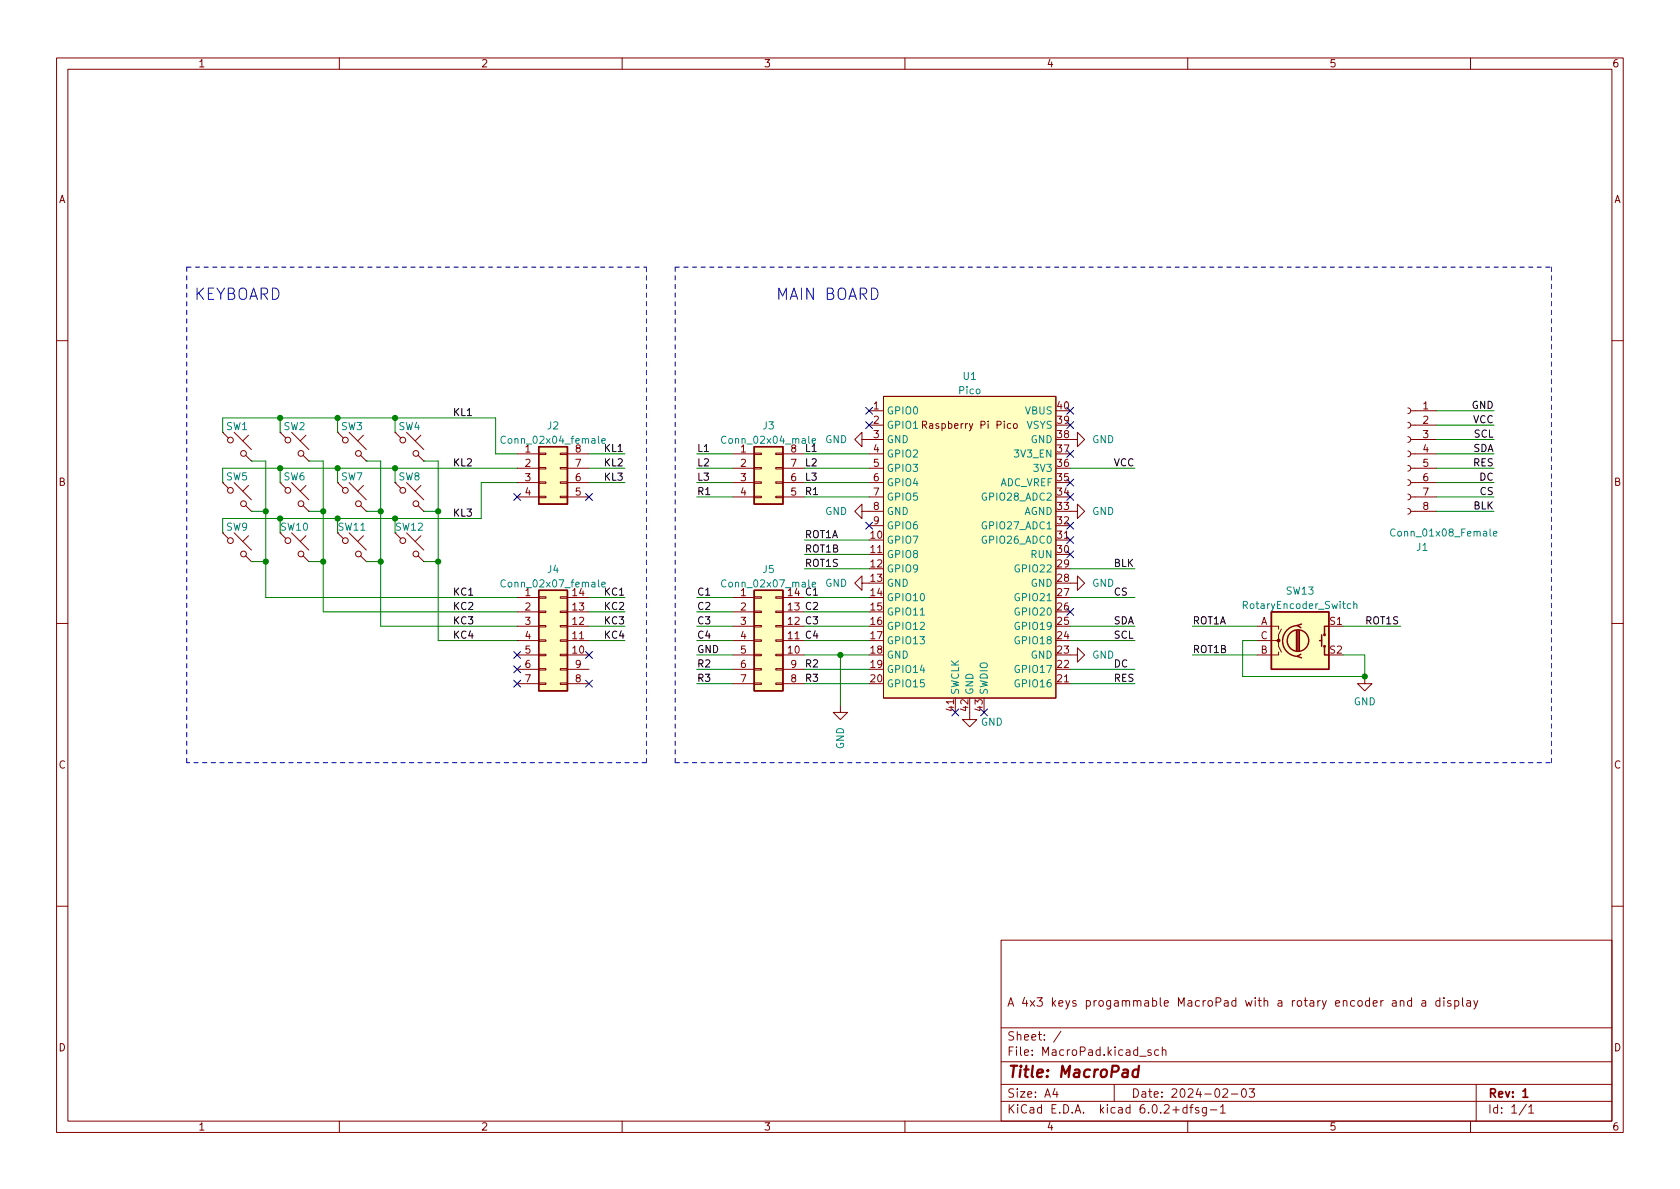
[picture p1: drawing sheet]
<svg xmlns="http://www.w3.org/2000/svg" width="297mm" height="210mm" viewBox="0 0 297 210" stroke-linecap="round" stroke-linejoin="round" font-family="sans-serif">
<g fill="none" stroke="#840000" stroke-width=".18">
<path d="M10 10.2h277v190.1h-277zM12 12.2h273v186.1h-273zM60 10.2v2M110 10.2v2M160 10.2v2M210 10.2v2M260 10.2v2M10 60.2h2M39.4 76.4l1 1.1M39.4 76.4h.1M41.4 76.4l3 3.1M43.9 77l-1 1"/>
<path d="M49.5 76.4l1 1.1M49.5 76.4h.1M51.6 76.4l3 3.1M54.1 77l-1 1M59.7 76.4l1 1.1M59.7 76.4h.1M61.7 76.4l3.1 3.1M64.3 77l-1.1 1M69.8 76.4l1.1 1.1M69.8 76.4h.1M71.9 76.4l3 3.1M74.4 77l-1 1"/>
<path d="M152.4 77.7v-1.3l-1.3 1.3 1.3 1.3v-1.3h3.8M153.7 72.6h2.5M153.7 75.2h2.5M156.2 70.1h30.5v53.3h-30.5zM163.1 75.1h.6l.1-.2v-.3l-.7-.1v1.3M163.4 75.1l.4 .7M178.7 75l-.4-.1-.2 .2 .1 .6h.5M179.3 75l.1-.1 .4 .1 .1 .5-.2 .2-.3 .1-.1-.2zM189.2 77.7h1.3v-1.3l1.3 1.3-1.3 1.3v-1.3M248.9 79.8l.4 .1 .1 .4-.1 .3-.4 .2M248.9 77.2l.4 .2 .1 .3-.1 .4-.4 .1M248.9 74.7l.4 .1 .1 .4-.1 .3-.4 .2"/>
<path d="M248.9 72.1l.4 .2 .1 .3-.1 .4-.4 .1M249.4 72.6h4.6M249.4 75.2h4.6M249.4 77.7h4.6M285 60.2h2M39.4 94.2l1 1M39.4 94.2h.1M39.4 85.3l1 1.1M39.4 85.3h.1M41.4 94.2l3 3.1M41.4 85.3l3 3.1M43.4 98.3l1 1"/>
<path d="M43.4 80.5l1 1M43.4 89.4l1 1M43.9 94.7l-1 1.1M43.9 85.8l-1 1.1M44.4 99.3h.1M44.4 81.5h.1M44.4 90.4h.1M49.5 94.2l1 1M49.5 85.3l1 1.1M49.5 85.3h.1M51.6 94.2l3 3.1M51.6 85.3l3 3.1"/>
<path d="M53.6 80.5l1 1M53.6 98.3l1 1M53.6 89.4l1 1M54.1 94.7l-1 1.1M54.1 85.8l-1 1.1M54.6 81.5h.1M54.6 99.3h.1M54.6 90.4h.1M59.7 85.3l1 1.1M59.7 85.3h.1M59.7 94.2l1 1M61.7 85.3l3.1 3.1"/>
<path d="M61.7 94.2l3.1 3.1M63.8 89.4l1 1M63.8 80.5l1 1M63.8 98.3l1 1M64.3 85.8l-1.1 1.1M64.3 94.7l-1.1 1.1M64.8 90.4h.1M64.8 81.5h.1M64.8 99.3h.1M69.8 85.3l1.1 1.1M69.8 85.3h.1M69.8 94.2l1.1 1"/>
<path d="M71.9 85.3l3 3.1M71.9 94.2l3 3.1M73.9 80.5l1 1M73.9 89.4l1 1M73.9 98.3l1 1M74.4 85.8l-1 1.1M74.4 94.7l-1 1.1M74.9 81.5h.1M74.9 90.4h.1M74.9 99.3h.1M91.4 80.3h3.8M91.4 82.8h3.8"/>
<path d="M91.4 85.3h3.8M91.4 87.9h3.8M95.2 87.8h1.3v.2h-1.3zM95.2 85.2h1.3v.3h-1.3zM95.2 82.7h1.3v.2h-1.3zM95.2 80.1h1.3v.3h-1.3zM99.1 87.8h1.2v.2h-1.2zM99.1 85.2h1.2v.3h-1.2zM99.1 82.7h1.2v.2h-1.2zM99.1 80.1h1.2v.3h-1.2zM100.3 80.3h3.8M100.3 82.8h3.8"/>
<path d="M100.3 85.3h3.8M100.3 87.9h3.8M129.5 80.3h3.8M129.5 82.8h3.8M129.5 85.3h3.8M129.5 87.9h3.8M133.3 87.8h1.3v.2h-1.3zM133.3 85.2h1.3v.3h-1.3zM133.3 82.7h1.3v.2h-1.3zM133.3 80.1h1.3v.3h-1.3zM137.2 87.8h1.2v.2h-1.2zM137.2 85.2h1.2v.3h-1.2z"/>
<path d="M137.2 82.7h1.2v.2h-1.2zM137.2 80.1h1.2v.3h-1.2zM138.4 80.3h3.8M138.4 82.8h3.8M138.4 85.3h3.8M138.4 87.9h3.8M152.4 90.4v-1.3l-1.3 1.3 1.3 1.3v-1.3h3.8M153.7 98h2.5M153.7 80.3h2.5M153.7 82.8h2.5M153.7 85.3h2.5M153.7 87.9h2.5"/>
<path d="M153.7 93h2.5M186.7 95.5h2.5M189.2 90.4h1.3v-1.3l1.3 1.3-1.3 1.3v-1.3M248.9 89.9l.4 .2 .1 .3-.1 .4-.4 .1M248.9 87.4l.4 .1 .1 .4-.1 .3-.4 .2M248.9 84.8l.4 .2 .1 .3-.1 .4-.4 .1M248.9 82.3l.4 .1 .1 .4-.1 .4-.4 .1M249.4 80.3h4.6M249.4 82.8h4.6M249.4 85.3h4.6M249.4 87.9h4.6M249.4 90.4h4.6"/>
<path d="M10 110.2h2M91.4 110.7h3.8M91.4 115.8h3.8M91.4 113.3h3.8M91.4 105.7h3.8M91.4 108.2h3.8M91.4 118.4h3.8M95.2 118.2h1.3v.3h-1.3zM95.2 115.7h1.3v.2h-1.3zM95.2 113.2h1.3v.2h-1.3zM95.2 110.6h1.3v.3h-1.3zM95.2 108.1h1.3v.2h-1.3z"/>
<path d="M95.2 105.5h1.3v.3h-1.3zM99.1 118.2h1.2v.3h-1.2zM99.1 115.7h1.2v.2h-1.2zM99.1 113.2h1.2v.2h-1.2zM99.1 110.6h1.2v.3h-1.2zM99.1 108.1h1.2v.2h-1.2zM99.1 105.5h1.2v.3h-1.2zM100.3 110.7h3.8M100.3 115.8h3.8M100.3 113.3h3.8M100.3 105.7h3.8M100.3 108.2h3.8"/>
<path d="M100.3 118.4h3.8M129.5 110.7h3.8M129.5 115.8h3.8M129.5 113.3h3.8M129.5 105.7h3.8M129.5 108.2h3.8M129.5 118.4h3.8M133.3 118.2h1.3v.3h-1.3zM133.3 115.7h1.3v.2h-1.3zM133.3 113.2h1.3v.2h-1.3zM133.3 110.6h1.3v.3h-1.3zM133.3 108.1h1.3v.2h-1.3z"/>
<path d="M133.3 105.5h1.3v.3h-1.3zM137.2 118.2h1.2v.3h-1.2zM137.2 115.7h1.2v.2h-1.2zM137.2 113.2h1.2v.2h-1.2zM137.2 110.6h1.2v.3h-1.2zM137.2 108.1h1.2v.2h-1.2zM137.2 105.5h1.2v.3h-1.2zM138.4 110.7h3.8M138.4 115.8h3.8M138.4 113.3h3.8M138.4 105.7h3.8M138.4 108.2h3.8"/>
<path d="M138.4 118.4h3.8M152.4 103.1v-1.3l-1.3 1.3 1.3 1.3v-1.3h1.3M189.2 103.1h1.3v-1.3l1.3 1.3-1.3 1.3v-1.3M189.2 115.8h1.3v-1.3l1.3 1.3-1.3 1.3v-1.3M222.2 110.7h3.9v.5M222.2 113.3h3.9v1l.5 1M226.1 115.3v.5h-3.9M226.6 111.2l-.5 1.1v1h-.5M241.3 119.6v1.3h1.3l-1.3 1.3-1.3-1.3h1.3M285 110.2h2M91.4 120.9h3.8M95.2 120.8h1.3v.2h-1.3z"/>
<path d="M99.1 120.8h1.2v.2h-1.2zM100.3 120.9h3.8M129.5 120.9h3.8M133.3 120.8h1.3v.2h-1.3zM137.2 120.8h1.2v.2h-1.2zM138.4 120.9h3.8M148.6 124.7v1.3h1.3l-1.3 1.2-1.3-1.2h1.3M168.9 123.4v2.6M171.4 126v1.2h1.3l-1.3 1.3-1.2-1.3h1.2M186.7 120.9h2.5M10 160.2h2M177 166.3h108v32h-108z"/>
<path d="M246.2 177h.6l.1 .9M246.9 177.3l-.5 .1a.29 .29 0 0 0-.3 .2 .29 .29 0 0 0 .3 .3h.5M247.6 177.1l.2-.2 .3 .1 .1 .9M247.6 176.9v1M249.6 177l-.5-.1-.2 .3v.4l.1 .3h.6M249.6 176.4v1.5M251.4 177h.6l.1 .9M252.1 177.3l-.5 .1a.29 .29 0 0 0-.2 .2 .29 .29 0 0 0 .2 .3h.5M254.6 177l-.5-.1-.2 .3v.4l.1 .3h.6M254.6 176.4v1.5M255.3 176.4v.2M255.3 176.9v1"/>
<path d="M256.5 177l-.4-.1-.2 .2 .1 .3 .5 .1v.4h-.6M257.2 177l.4-.1 .3 .3v.4l-.1 .3h-.6M257.2 176.9v1.5M258.6 176.4v1.3l.2 .2M259.4 177h.5l.1 .9M260 177.3l-.5 .1a.29 .29 0 0 0-.2 .2 .29 .29 0 0 0 .2 .3h.5M260.6 176.9l.3 1M261.3 176.9l-.5 1.4-.2 .1M285 160.2h2M60 198.3v2M110 198.3v2M160 198.3v2"/>
<path d="M177 194.8h108M177 191.8h108M177 187.8h108M177 181.8h108M186.5 192.5l-.4 1h1M186.9 193v1M187.6 182.4l-1.3 1.9M197 191.8v3M201.5 186.8h1.1M203.5 185.7l-.4-.1-.2 .2 .1 .3 .5 .1v.4h-.6M204.9 185.7l-.5-.1-.3 .3v.4l.2 .3h.6M205.5 185.8l.2-.2 .4 .1v.9"/>
<path d="M205.5 185.1v1.5M209.9 195.9l-.5-.1-.3 .3v.4l.2 .3h.6M209.9 195.3v1.5M210 198.3v2M210.4 195.8h.5M210.9 195.3l-.3 .2v1.3M211.9 195.9l-.3-.1-.2 .2v.3l.5 .1v.4h-.5M213.3 195.8v1.2l-.3 .3h-.4M213.3 195.9l-.4-.1-.3 .3v.4l.1 .3h.6M214 196.3h1.1M215.8 195.8l.4-.5v1.5M215.8 196.8h.8"/>
<path d="M216.2 192.7l.6-.2 .2 .2 .1 .3-1 1h1M217.7 193.5h1.2M219.7 192.6l.2-.1a.81 .81 0 0 1 .5 .7 .81 .81 0 0 1-.3 .8h-.1a.81 .81 0 0 1-.6-.6 .81 .81 0 0 1 .3-.8zM220.9 192.5h.9l-.5 .6 .4 .1v.7l-.2 .1h-.4l-.2-.1M260 198.3v2M261 191.8v6.5M269.9 195.3l-1.3 1.9M270.3 195.8l.4-.5v1.5M270.3 196.8h.9"/>
<circle cx="40.7" cy="77.8" r=".51"/>
<circle cx="50.9" cy="77.8" r=".51"/>
<circle cx="61.1" cy="77.8" r=".51"/>
<circle cx="71.2" cy="77.8" r=".51"/>
<circle cx="40.7" cy="95.6" r=".51"/>
<circle cx="40.7" cy="86.7" r=".51"/>
<circle cx="43.1" cy="89.1" r=".51"/>
<circle cx="43.1" cy="80.2" r=".51"/>
<circle cx="43.1" cy="98" r=".51"/>
<circle cx="50.9" cy="95.6" r=".51"/>
<circle cx="50.9" cy="86.7" r=".51"/>
<circle cx="53.2" cy="80.2" r=".51"/>
<circle cx="53.2" cy="89.1" r=".51"/>
<circle cx="53.2" cy="98" r=".51"/>
<circle cx="61.1" cy="95.6" r=".51"/>
<circle cx="61.1" cy="86.7" r=".51"/>
<circle cx="63.4" cy="98" r=".51"/>
<circle cx="63.4" cy="80.2" r=".51"/>
<circle cx="63.4" cy="89.1" r=".51"/>
<circle cx="71.2" cy="86.7" r=".51"/>
<circle cx="71.2" cy="95.6" r=".51"/>
<circle cx="73.5" cy="80.2" r=".51"/>
<circle cx="73.5" cy="98" r=".51"/>
<circle cx="73.5" cy="89.1" r=".51"/>
</g>
<path d="M269.3 193l.4-.5v1.5M269.3 194h.8" fill="none" stroke="#840000" stroke-width=".3"/>
<path d="M201.3 189.2a.66 .66 0 0 0-1 .3l-.1 .6 .2 .3 .2 .1 .5-.1M201.4 188.5l-.3 2" fill="none" stroke="#840000" stroke-width=".4"/>
<g fill="#ffffc2" stroke="#ffffc2" stroke-width=".18">
<path d="M156.2 70.1h30.5v53.3h-30.5z"/>
<path d="M224.8 108.2h10.1v10.2h-10.1z"/>
<path d="M133.3 104.4h5.1v17.8h-5.1z"/>
<path d="M133.3 79h5.1v10.1h-5.1z"/>
<path d="M95.2 79h5.1v10.1h-5.1z"/>
<path d="M95.2 104.4h5.1v17.8h-5.1z"/>
</g>
<g fill="none" stroke="#008484" stroke-width=".18">
<path d="M89.4 77.3a.6 .6 0 0 0-.9 .4 .6 .6 0 0 0 .6 .7l.3-.1M106.4 78l.6-.1v-.3h-.4l-.2 .1 .1 .6h.5M128.4 77.3a.6 .6 0 0 0-.9 .4 .6 .6 0 0 0 .6 .7l.3-.1M143.6 78l.6-.1-.1-.3h-.3l-.2 .1 .1 .6h.4M246.7 93.7a.6 .6 0 0 0-.9 .4 .6 .6 0 0 0 .6 .7l.3-.1M264.1 94.4l.6-.1-.1-.3h-.3l-.2 .1v.6h.5M89.4 102.7a.6 .6 0 0 0-.9 .4 .6 .6 0 0 0 .6 .7l.3-.1M106.4 103.4l.6-.1v-.3h-.4l-.2 .1 .1 .6h.5M128.4 102.7a.6 .6 0 0 0-.9 .4 .6 .6 0 0 0 .6 .7l.3-.1M143.6 103.4l.6-.1-.1-.3h-.3l-.2 .1 .1 .6h.4M162.7 108.8h.7M238.8 106.8h-.3l-.3 .2 .1 .5h.5"/>
<path d="M239.4 106.9l.1-.1h.3l.1 .8M239.4 106.3v1.3"/>
</g>
<g fill="none" stroke="#840000" stroke-width=".25">
<path d="M95.2 79h5.1v10.1h-5.1zM133.3 79h5.1v10.1h-5.1zM95.2 104.4h5.1v17.8h-5.1zM133.3 104.4h5.1v17.8h-5.1zM224.8 108.2h10.1v10.2h-10.1zM229.2 111.5v3.6M229.5 110.6a2.73 2.73 0 0 0-2.7 2.7 2.73 2.73 0 0 0 2.7 2.8M229.5 111.5v3.6M229.7 111.5v3.6M230 115.7l-.6 .4 .7 .2M230.1 110.4l-.7 .2 .6 .4M233.3 113.3h.4"/>
<path d="M233.7 112.3v2M234.2 114.3v1.5h.7M234.9 110.7h-.7v1.6"/>
<circle cx="229.5" cy="113.3" r="1.9"/>
<circle cx="234.2" cy="112.3" r=".13"/>
<circle cx="234.2" cy="114.3" r=".13"/>
</g>
<circle cx="226.1" cy="113.3" r=".25" fill="#840000" stroke="#840000" stroke-width=".18"/>
<path d="M33 47.2v87.7M33 47.2h81.3M114.3 47.2v87.7M119.4 47.2h154.9M119.4 47.2v87.7M114.3 134.9h-81.3M119.4 134.9h154.9M274.3 134.9v-87.7" fill="none" stroke="#0000c2" stroke-width=".18" stroke-dasharray=".8 .8"/>
<g fill="none" stroke="#008400" stroke-width=".18">
<path d="M39.4 76.4v-2.5h48.2v6.4h3.8M49.5 73.9v2.5M59.7 73.9v2.5M69.8 73.9v2.5M254 72.6h10.2M254 77.7h10.2M254 75.2h10.2M44.4 99.3h2.6M44.4 81.5h2.6v24.2h44.4M44.4 90.4h2.6M49.5 82.8v2.5M49.5 91.7v2.5"/>
<path d="M54.6 81.5h2.5v26.7h34.3M54.6 99.3h2.5M54.6 90.4h2.5M59.7 82.8v2.5M59.7 91.7v2.5M64.8 81.5h2.5v29.2h24.1M64.8 99.3h2.5M64.8 90.4h2.5M69.8 82.8v2.5M69.8 91.7v2.5M74.9 99.3h2.6M74.9 81.5h2.6v31.8h13.9"/>
<path d="M74.9 90.4h2.6M91.4 82.8h-52v2.5M91.4 85.3h-6.3v6.4h-45.7v2.5M104.1 82.8h6.4M104.1 85.3h6.4M104.1 80.3h6.4M123.2 82.8h6.3M123.2 85.3h6.3M123.2 80.3h6.3M123.2 87.9h6.3M142.2 82.8h11.5M142.2 85.3h11.5"/>
<path d="M142.2 80.3h11.5M142.2 87.9h11.5M142.2 95.5h11.5M142.2 98h11.5M189.2 82.8h11.5M254 82.8h10.2M254 90.4h10.2M254 85.3h10.2M254 80.3h10.2M254 87.9h10.2M104.1 110.7h6.4M104.1 108.2h6.4"/>
<path d="M104.1 105.7h6.4M104.1 113.3h6.4M123.2 110.7h6.3M123.2 108.2h6.3M123.2 105.7h6.3M123.2 113.3h6.3M123.2 118.4h6.3M123.2 115.8h6.3M142.2 110.7h11.5M142.2 108.2h11.5M142.2 105.7h11.5M142.2 113.3h11.5"/>
<path d="M142.2 100.6h11.5M142.2 118.4h11.5M142.2 115.8h11.5M148.6 115.8v8.9M189.2 110.7h11.5M189.2 105.7h11.5M189.2 113.3h11.5M189.2 100.6h11.5M189.2 118.4h11.5M210.8 110.7h11.4M210.8 115.8h11.4M222.2 113.3h-2.5v6.3h21.6v-3.8h-3.8"/>
<path d="M237.5 110.7h10.1M123.2 120.9h6.3M142.2 120.9h11.5M189.2 120.9h11.5"/>
</g>
<g fill="none" stroke="#000084" stroke-width=".18">
<path d="M153.1 72l1.2 1.2M153.1 74.6l1.2 1.2M154.3 72l-1.2 1.2M154.3 74.6l-1.2 1.2M188.6 72l1.2 1.2M188.6 74.6l1.2 1.2M188.6 79.6l1.2 1.3M189.8 72l-1.2 1.2M189.8 74.6l-1.2 1.2M189.8 79.6l-1.2 1.3M90.8 87.3l1.2 1.2M92 87.3l-1.2 1.2"/>
<path d="M103.5 87.3l1.2 1.2M104.7 87.3l-1.2 1.2M153.1 92.3l1.2 1.3M154.3 92.3l-1.2 1.3M188.6 92.3l1.2 1.3M188.6 87.3l1.2 1.2M188.6 94.9l1.2 1.2M188.6 97.4l1.2 1.2M188.6 84.7l1.2 1.2M189.8 92.3l-1.2 1.3M189.8 87.3l-1.2 1.2M189.8 94.9l-1.2 1.2"/>
<path d="M189.8 97.4l-1.2 1.2M189.8 84.7l-1.2 1.2M90.8 115.2l1.2 1.2M90.8 117.7l1.2 1.3M92 115.2l-1.2 1.2M92 117.7l-1.2 1.3M103.5 115.2l1.2 1.2M104.7 115.2l-1.2 1.2M188.6 107.6l1.2 1.2M189.8 107.6l-1.2 1.2M90.8 120.3l1.2 1.2M92 120.3l-1.2 1.2"/>
<path d="M103.5 120.3l1.2 1.2M104.7 120.3l-1.2 1.2M168.3 125.4l1.2 1.2M169.5 125.4l-1.2 1.2M173.4 125.4l1.2 1.2M174.6 125.4l-1.2 1.2"/>
</g>
<g fill="#008400" stroke="#008400" stroke-width=".18">
<circle cx="47" cy="90.4" r=".46"/>
<circle cx="59.7" cy="82.8" r=".46"/>
<circle cx="49.5" cy="82.8" r=".46"/>
<circle cx="69.8" cy="82.8" r=".46"/>
<circle cx="67.3" cy="90.4" r=".46"/>
<circle cx="47" cy="99.3" r=".46"/>
<circle cx="69.8" cy="73.9" r=".46"/>
<circle cx="49.5" cy="73.9" r=".46"/>
<circle cx="59.7" cy="73.9" r=".46"/>
<circle cx="77.5" cy="90.4" r=".46"/>
<circle cx="57.1" cy="90.4" r=".46"/>
<circle cx="69.8" cy="91.7" r=".46"/>
<circle cx="241.3" cy="119.6" r=".46"/>
<circle cx="148.6" cy="115.8" r=".46"/>
<circle cx="67.3" cy="99.3" r=".46"/>
<circle cx="77.5" cy="99.3" r=".46"/>
<circle cx="49.5" cy="91.7" r=".46"/>
<circle cx="59.7" cy="91.7" r=".46"/>
<circle cx="57.1" cy="99.3" r=".46"/>
</g>
<g font-size="2.8" fill="#0000c2">
<text x="34.3" y="53">KEYBOARD</text>
<text x="137.2" y="53">MAIN BOARD</text>
</g>
<text font-size="2.8" fill="#840000" x="178" y="190.6">Title: MacroPad</text>
<g font-size="2.1" fill="#840000">
<text x="178" y="178">A 4x3 keys progammable MacroPad with a rotary encoder and a display</text>
<text x="178" y="184">Sheet: /</text>
<text x="178" y="186.7">File: MacroPad.kicad_sch</text>
<text x="178" y="196.9">KiCad E.D.A. kicad 6.0.2+dfsg-1</text>
<text x="178" y="194.1">Size: A4</text>
<text x="200" y="194.1">Date: 2024-02-03</text>
<text x="263" y="194.1">Rev: 1</text>
<text x="263" y="196.9">Id: 1/1</text>
</g>
<g font-size="1.8" fill="#840000">
<text x="35" y="11.9">1</text>
<text x="85" y="11.9">2</text>
<text x="135" y="11.9">3</text>
<text x="185" y="11.9">4</text>
<text x="235" y="11.9">5</text>
<text x="285" y="11.9">6</text>
<text x="10.3" y="35.9">A</text>
<text x="285.3" y="35.9">A</text>
<text x="154.4" y="72.4">1</text>
<text x="154.4" y="74.9">2</text>
<text x="154.4" y="77.5">3</text>
<text x="163.9" y="75.8">Raspberry Pi Pico</text>
<text x="187" y="77.5">38</text>
<text x="187" y="74.9">39</text>
<text x="187" y="72.4">40</text>
<text x="251.6" y="72.4">1</text>
<text x="251.6" y="74.9">2</text>
<text x="251.6" y="77.5">3</text>
<text x="92.9" y="82.5">2</text>
<text x="101.7" y="82.5">7</text>
<text x="101.7" y="80">8</text>
<text x="131" y="80">1</text>
<text x="131" y="82.5">2</text>
<text x="139.8" y="82.5">7</text>
<text x="139.8" y="80">8</text>
<text x="154.4" y="80">4</text>
<text x="154.4" y="82.5">5</text>
<text x="187" y="82.5">36</text>
<text x="187" y="80">37</text>
<text x="251.6" y="80">4</text>
<text x="251.6" y="82.5">5</text>
<text x="10.3" y="85.9">B</text>
<text x="92.9" y="85.1">3</text>
<text x="92.9" y="87.6">4</text>
<text x="101.7" y="87.6">5</text>
<text x="101.7" y="85.1">6</text>
<text x="131" y="85.1">3</text>
<text x="131" y="87.6">4</text>
<text x="139.8" y="87.6">5</text>
<text x="139.8" y="85.1">6</text>
<text x="154.4" y="85.1">6</text>
<text x="154.4" y="87.6">7</text>
<text x="187" y="87.6">34</text>
<text x="187" y="85.1">35</text>
<text x="251.6" y="85.1">6</text>
<text x="251.6" y="87.6">7</text>
<text x="285.3" y="85.9">B</text>
<text x="154" y="95.2">10</text>
<text x="154.4" y="90.2">8</text>
<text x="154.4" y="92.7">9</text>
<text x="187" y="95.2">31</text>
<text x="187" y="92.7">32</text>
<text x="187" y="90.2">33</text>
<text x="251.6" y="90.2">8</text>
<text x="154" y="97.8">11</text>
<text x="154" y="100.3">12</text>
<text x="187" y="100.3">29</text>
<text x="187" y="97.8">30</text>
<text x="92.9" y="107.9">2</text>
<text x="101.3" y="107.9">13</text>
<text x="101.3" y="105.4">14</text>
<text x="131" y="105.4">1</text>
<text x="131" y="107.9">2</text>
<text x="154" y="102.9">13</text>
<text x="154" y="105.4">14</text>
<text x="154" y="107.9">15</text>
<text x="187" y="107.9">26</text>
<text x="187" y="105.4">27</text>
<text x="187" y="102.9">28</text>
<text x="92.9" y="110.5">3</text>
<text x="92.9" y="113">4</text>
<text x="101.3" y="113">11</text>
<text x="101.3" y="110.5">12</text>
<text x="131" y="110.5">3</text>
<text x="131" y="113">4</text>
<text x="154" y="110.5">16</text>
<text x="154" y="113">17</text>
<text x="187" y="113">24</text>
<text x="187" y="110.5">25</text>
<text x="222.9" y="110.5">A</text>
<text x="222.9" y="113">C</text>
<text x="235.1" y="110.5">S1</text>
<text x="92.9" y="115.6">5</text>
<text x="92.9" y="118.1">6</text>
<text x="101.3" y="115.6">10</text>
<text x="101.7" y="118.1">9</text>
<text x="131" y="115.6">5</text>
<text x="131" y="118.1">6</text>
<text x="139.4" y="115.6">10</text>
<text x="139.8" y="118.1">9</text>
<text x="154" y="115.6">18</text>
<text x="154" y="118.1">19</text>
<text x="187" y="118.1">22</text>
<text x="187" y="115.6">23</text>
<text x="222.9" y="115.6">B</text>
<text x="235.1" y="115.6">S2</text>
<text x="92.9" y="120.6">7</text>
<text x="101.7" y="120.6">8</text>
<text x="131" y="120.6">7</text>
<text x="139.8" y="120.6">8</text>
<text x="154" y="120.6">20</text>
<text x="168.7" y="125.7" transform="rotate(-90 168.7 125.7)">41</text>
<text x="171.2" y="125.7" transform="rotate(-90 171.2 125.7)">42</text>
<text x="173.7" y="125.7" transform="rotate(-90 173.7 125.7)">43</text>
<text x="187" y="120.6">21</text>
<text x="10.3" y="135.9">C</text>
<text x="285.3" y="135.9">C</text>
<text x="10.3" y="185.9">D</text>
<text x="285.3" y="185.9">D</text>
<text x="35" y="199.9">1</text>
<text x="85" y="199.9">2</text>
<text x="135" y="199.9">3</text>
<text x="185" y="199.9">4</text>
<text x="235" y="199.9">5</text>
<text x="285" y="199.9">6</text>
</g>
<g font-size="1.8" fill="#008484">
<text x="169.6" y="69.7">Pico</text>
<text x="170.3" y="67.2">U1</text>
<text x="40" y="76">SW1</text>
<text x="50.2" y="76">SW2</text>
<text x="60.3" y="76">SW3</text>
<text x="70.5" y="76">SW4</text>
<text x="96.8" y="75.9">J2</text>
<text x="134.9" y="75.9">J3</text>
<text x="156.7" y="73.3">GPIO0</text>
<text x="156.7" y="75.8">GPIO1</text>
<text x="181.3" y="73.3">VBUS</text>
<text x="181.5" y="75.8">VSYS</text>
<text x="89.3" y="78.5">Conn_02x04_female</text>
<text x="92.9" y="80">1</text>
<text x="128.2" y="78.5">Conn_02x04_male</text>
<text x="145.9" y="78.4">GND</text>
<text x="156.7" y="78.4">GND</text>
<text x="156.7" y="80.9">GPIO2</text>
<text x="156.7" y="83.4">GPIO3</text>
<text x="179.6" y="80.9">3V3_EN</text>
<text x="182.3" y="78.4">GND</text>
<text x="183" y="83.4">3V3</text>
<text x="193.1" y="78.4">GND</text>
<text x="40" y="84.9">SW5</text>
<text x="50.2" y="84.9">SW6</text>
<text x="60.3" y="84.9">SW7</text>
<text x="70.5" y="84.9">SW8</text>
<text x="156.7" y="86">GPIO4</text>
<text x="156.7" y="88.5">GPIO5</text>
<text x="174" y="88.5">GPIO28_ADC2</text>
<text x="176.6" y="86">ADC_VREF</text>
<text x="40" y="93.8">SW9</text>
<text x="49.7" y="93.8">SW10</text>
<text x="59.8" y="93.8">SW11</text>
<text x="70" y="93.8">SW12</text>
<text x="145.9" y="91.1">GND</text>
<text x="156.7" y="91.1">GND</text>
<text x="156.7" y="93.6">GPIO6</text>
<text x="174" y="93.6">GPIO27_ADC1</text>
<text x="181" y="91.1">AGND</text>
<text x="193.1" y="91.1">GND</text>
<text x="246.5" y="94.9">Conn_01x08_Female</text>
<text x="96.8" y="101.3">J4</text>
<text x="134.9" y="101.3">J5</text>
<text x="156.7" y="96.1">GPIO7</text>
<text x="156.7" y="98.7">GPIO8</text>
<text x="156.7" y="101.2">GPIO9</text>
<text x="174" y="96.1">GPIO26_ADC0</text>
<text x="179.8" y="101.2">GPIO22</text>
<text x="182.4" y="98.7">RUN</text>
<text x="250.5" y="97.4">J1</text>
<text x="89.3" y="103.9">Conn_02x07_female</text>
<text x="92.9" y="105.4">1</text>
<text x="128.2" y="103.9">Conn_02x07_male</text>
<text x="145.9" y="103.8">GND</text>
<text x="156.7" y="103.8">GND</text>
<text x="156.7" y="106.3">GPIO10</text>
<text x="179.8" y="106.3">GPIO21</text>
<text x="182.3" y="103.8">GND</text>
<text x="193.1" y="103.8">GND</text>
<text x="220.2" y="107.7">RotaryEncoder_Switch</text>
<text x="227.5" y="105.1">SW13</text>
<text x="156.7" y="108.8">GPIO11</text>
<text x="156.7" y="111.4">GPIO12</text>
<text x="156.7" y="113.9">GPIO13</text>
<text x="179.8" y="113.9">GPIO18</text>
<text x="179.8" y="111.4">GPIO19</text>
<text x="179.8" y="108.8">GPIO20</text>
<text x="156.7" y="116.5">GND</text>
<text x="156.7" y="119">GPIO14</text>
<text x="179.8" y="119">GPIO17</text>
<text x="182.3" y="116.5">GND</text>
<text x="193.1" y="116.5">GND</text>
<text x="156.7" y="121.5">GPIO15</text>
<text x="169.5" y="122.9" transform="rotate(-90 169.5 122.9)">SWCLK</text>
<text x="172.1" y="122.9" transform="rotate(-90 172.1 122.9)">GND</text>
<text x="174.6" y="122.9" transform="rotate(-90 174.6 122.9)">SWDIO</text>
<text x="179.8" y="121.5">GPIO16</text>
<text x="239.3" y="124.7">GND</text>
<text x="173.4" y="128.3">GND</text>
<text x="149.2" y="132.5" transform="rotate(-90 149.2 132.5)">GND</text>
</g>
<g font-size="1.8">
<text x="80" y="73.6">KL1</text>
<text x="260.2" y="72.3">GND</text>
<text x="260.4" y="74.8">VCC</text>
<text x="260.6" y="77.4">SCL</text>
<text x="80" y="82.4">KL2</text>
<text x="106.7" y="82.4">KL2</text>
<text x="106.7" y="79.9">KL1</text>
<text x="123.2" y="79.9">L1</text>
<text x="123.2" y="82.4">L2</text>
<text x="142.2" y="82.4">L2</text>
<text x="142.2" y="79.9">L1</text>
<text x="196.8" y="82.4">VCC</text>
<text x="260.4" y="79.9">SDA</text>
<text x="260.5" y="82.4">RES</text>
<text x="106.7" y="85">KL3</text>
<text x="123.2" y="85">L3</text>
<text x="123.2" y="87.5">R1</text>
<text x="142.2" y="85">L3</text>
<text x="142.2" y="87.5">R1</text>
<text x="261.6" y="85">DC</text>
<text x="261.7" y="87.5">CS</text>
<text x="80" y="91.3">KL3</text>
<text x="142.2" y="95.1">ROT1A</text>
<text x="260.5" y="90.1">BLK</text>
<text x="142.2" y="97.7">ROT1B</text>
<text x="142.2" y="100.2">ROT1S</text>
<text x="196.8" y="100.2">BLK</text>
<text x="80" y="107.8">KC2</text>
<text x="80" y="105.3">KC1</text>
<text x="106.7" y="107.8">KC2</text>
<text x="106.7" y="105.3">KC1</text>
<text x="123.2" y="107.8">C2</text>
<text x="123.2" y="105.3">C1</text>
<text x="139.4" y="107.9">13 C2</text>
<text x="139.4" y="105.4">14 C1</text>
<text x="196.8" y="105.3">CS</text>
<text x="80" y="112.9">KC4</text>
<text x="80" y="110.4">KC3</text>
<text x="106.7" y="112.9">KC4</text>
<text x="106.7" y="110.4">KC3</text>
<text x="123.2" y="110.4">C3</text>
<text x="123.2" y="112.9">C4</text>
<text x="139.4" y="113">11 C4</text>
<text x="139.4" y="110.5">12 C3</text>
<text x="196.8" y="112.9">SCL</text>
<text x="196.8" y="110.4">SDA</text>
<text x="210.8" y="110.4">ROT1A</text>
<text x="241.3" y="110.4">ROT1S</text>
<text x="123.2" y="115.5">GND</text>
<text x="123.2" y="118">R2</text>
<text x="142.2" y="118">R2</text>
<text x="196.8" y="118">DC</text>
<text x="210.8" y="115.5">ROT1B</text>
<text x="123.2" y="120.5">R3</text>
<text x="142.2" y="120.5">R3</text>
<text x="196.8" y="120.5">RES</text>
</g>
</svg>
